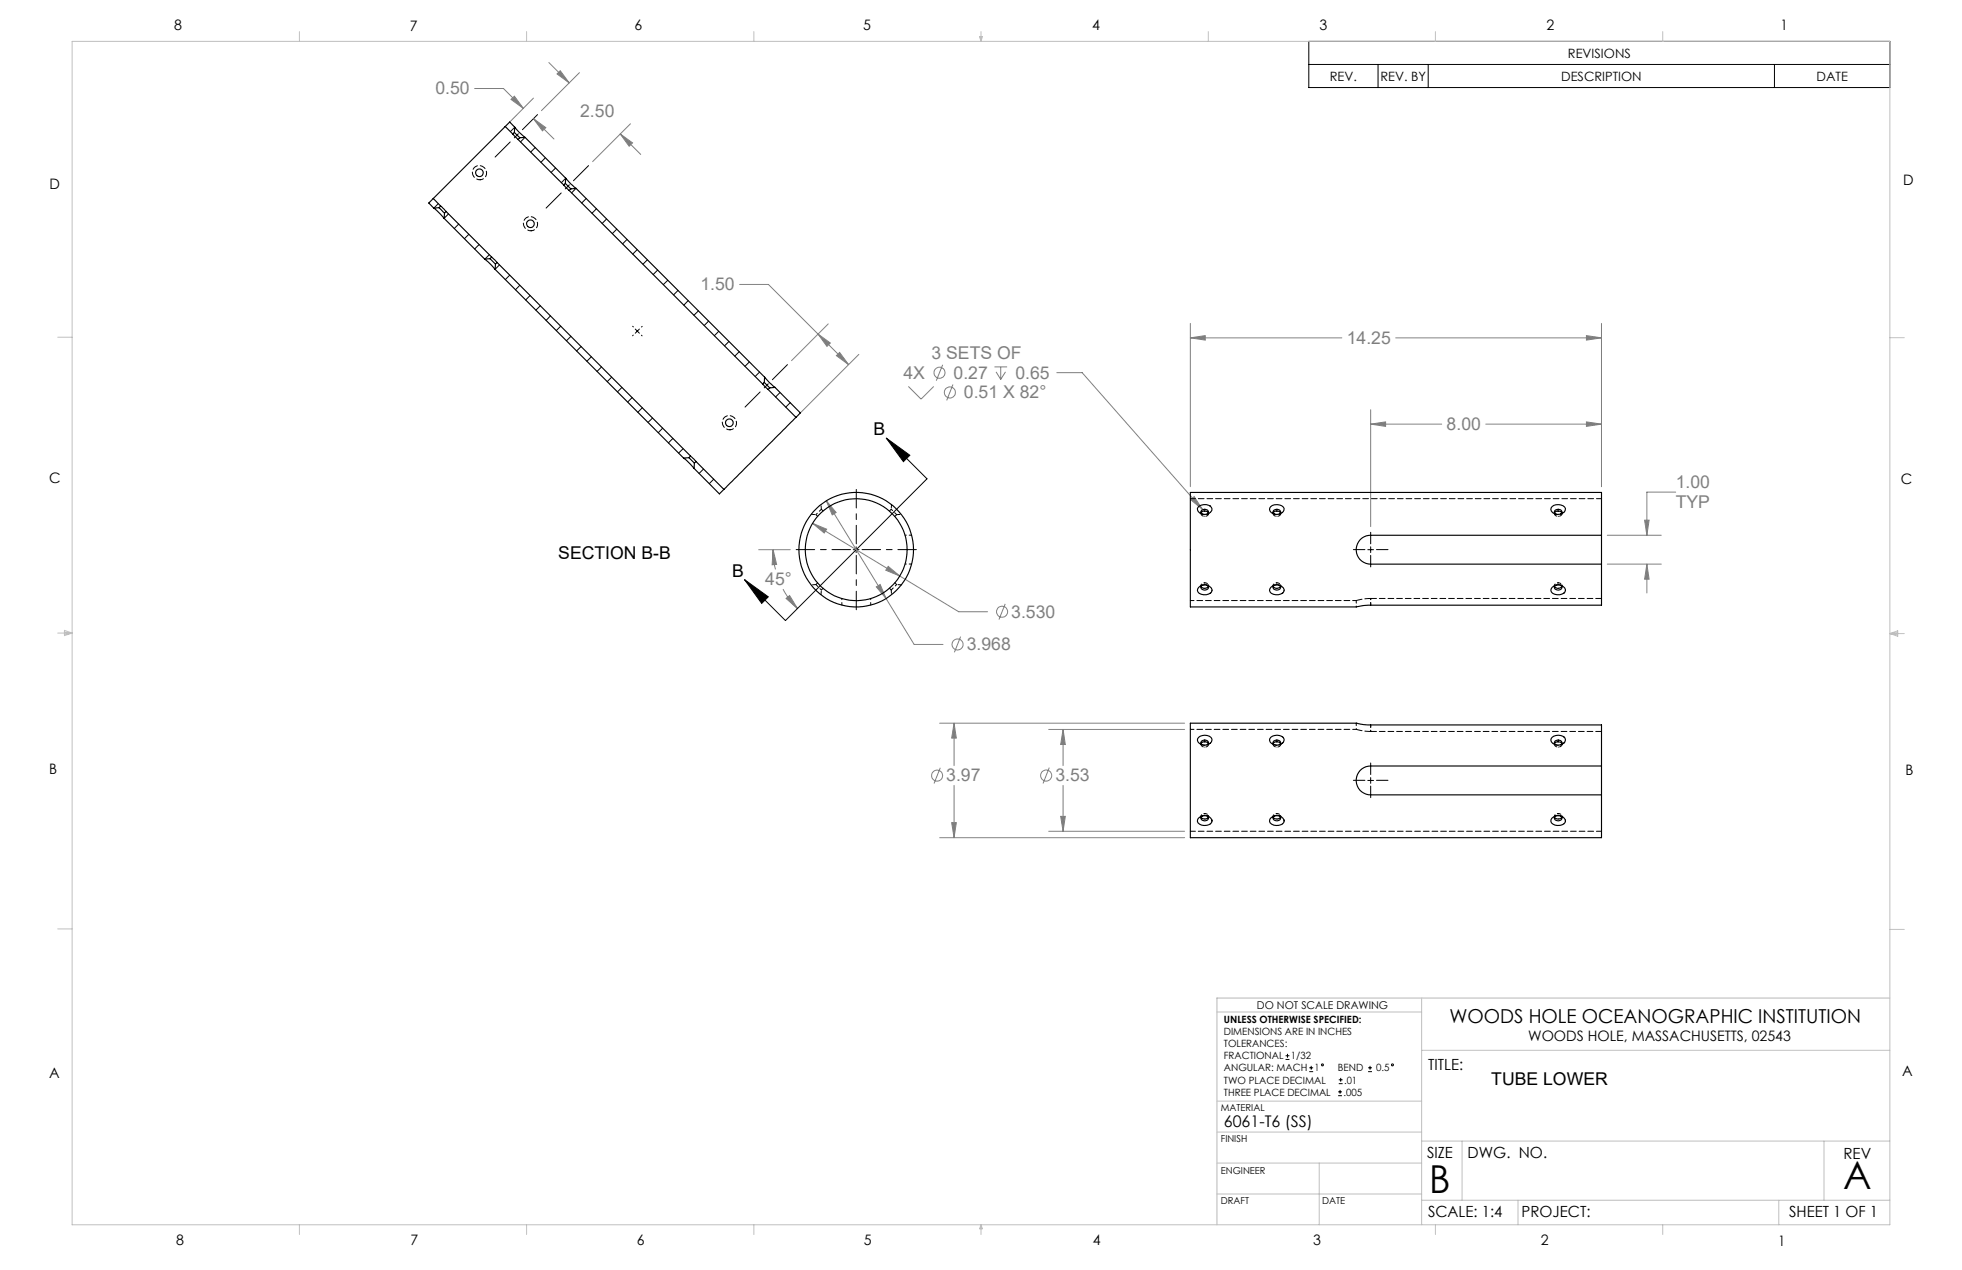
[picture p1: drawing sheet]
<svg xmlns="http://www.w3.org/2000/svg" width="432mm" height="279mm" viewBox="0 0 432 279" stroke-linecap="round" stroke-linejoin="round" font-family="sans-serif">
<g fill="none" stroke="#808080" stroke-width=".22">
<path d="M104.5 19.5h6.3l4.4 4.3M120.8 13.8l4.5 4.4M122.6 16.3l.7-.7 2 2.6zM127.5 16l-8.3 8.3M112.5 21.9l.7-.7 2 2.6zM117.4 21.6l-5.3 5.4M117.4 26.1l4.5 4.5M117.4 26.1l2.7 2-.7 .7zM136.5 29.5l2.7 1.9-.7 .8zM136.5 29.5l4.5 4.5M138.7 27.2l-8.3 8.4M162.8 62.6h6.3l17.7 17.6"/>
<path d="M180 73.5l2.7 2-.7 .7zM182.3 71.3l-8.1 8M184.1 78.2l.7-.7 2 2.7zM189 78l-12.9 12.9M262 71.2v35.9M262 74.3h33.3M262 74.3l3.3-.5v1zM307.2 74.3h45.3M349.1 73.8l3.4 .5-3.4 .5zM352.5 71.2v35.9M199.9 85l2.8 2.8 2.8-2.8M207.5 80.3l-1.4 3.4"/>
<path d="M209.7 84.6l-1.3 3.5M218.9 80.7h2.8M219.2 81.8l1 1.7M220.2 80.7v2.8M221.3 81.8l-1.1 1.7M232.6 82h5.6l26.4 30M301.7 90.1v25.8M301.7 93.3h15.6M301.7 93.3l3.2-.5v1zM327 93.3h25.5M349.1 92.8l3.4 .5-3.4 .5zM178.9 115.1l32.1 19.5h6.3"/>
<path d="M178.9 115.1l3 1.3-.5 .9zM181.9 110.2l13.1 21.5M181.9 110.2l2.1 2.5-.8 .6zM262 109.9l.8-.6 1.8 2.7zM353.7 117.8h11.9M362 114.4h.9l-.5 3.4zM368.8 108.3h-6.4v9.5M167 120.9h6.9M170.1 120.9l.8 3.3h-1zM170.1 120.9l.2 2.2 .4 2.2M172.3 129.6a16.5 16.5 0 0 0 3.2 4.3M173 131.7l.8-.7 1.7 2.9z"/>
<path d="M192.9 129.1l.8-.5 1.3 3.1zM195 131.7l6.2 10.1h6.3M195.5 124.6l2.5 2.1-3.1-1.3zM221.2 132.9l-1.3 3.4M353.7 124.1h11.9M362.4 124.1v6.4M362.4 124.1l.5 3.3h-.9zM206.8 159.1h53.9M210 159.1l.5 3.3h-1.1zM210 159.1v9.4M211.4 140.1l-1.4 3.4M206.9 168.9l-1.3 3.5"/>
<path d="M210 172.8v11.5M230.8 160.5h29.9M230.9 168.9l-1.3 3.5M233.4 179.6h1.1l-.5 3.3zM234 160.5l.5 3.3h-1.1zM234 160.5v8M234 172.8v10.1M206.8 184.3h53.9M209.4 181h1.1l-.5 3.3zM230.8 182.9h29.9"/>
<circle cx="206.8" cy="82" r="1.21"/>
<circle cx="209.1" cy="86.3" r="1.2"/>
<circle cx="220.5" cy="134.6" r="1.22"/>
<circle cx="210.7" cy="141.8" r="1.21"/>
<circle cx="206.2" cy="170.6" r="1.22"/>
<circle cx="230.2" cy="170.6" r="1.21"/>
</g>
<g fill="none" stroke="#000" stroke-width=".22">
<path d="M288 9.1h127.9v10.2h-127.9zM288 14.2h127.9M303.3 14.2v5.1M314.3 14.2v5.1M390.5 14.2v5.1M139.8 72.4l.9 .9M140.7 72.4l-.9 .9M195.1 96.4l8.9 8.9-31.1 31.2-9-9M195.1 96.4l5.1 3.8-1.4 1.4zM163.9 127.5l5.2 3.8-1.5 1.5zM187.8 120.9h1.3M188.4 120.3v1.3"/>
<path d="M301 120.9h1.3M301.7 120.3v1.3M301 171.7h1.3M301.7 171.1v1.2M282.9 233.1h.9M282.9 232.3h.9M283.4 231.8v.9M288.1 235.8h.9M288.1 234.9h.9M288.6 234.5v.8M294.6 238.4h.9M294.6 237.6h.9"/>
<path d="M294.9 239.8v.8M295.1 237.1v.9M301.1 235.8h.8M301.1 234.9h.8M301.5 234.5v.8M294.5 241.1h.8M294.5 240.2h.8"/>
<circle cx="291" cy="234.3" r=".21"/>
<circle cx="306.4" cy="234.3" r=".22"/>
</g>
<path d="M139.4 73.7l-.2 .2M139.4 71.9l-.2-.1M141.2 73.7l.1 .2M141.2 71.9l.1-.1M301.7 119.6v-2.5M300.4 120.9h-2.5M301.7 122.2v2.5M302.9 120.9h2.6M300.4 171.7h-2.5M301.7 170.4v-2.5M301.7 172.9v2.6M302.9 171.7h2.6" fill="none" stroke="#000" stroke-width=".22" stroke-dasharray="15.2 1.3 1.3 1.3"/>
<path d="M188.5 119.6v-11.9M187.2 120.9h-12M188.5 122.2v11.9M189.7 120.9h12" fill="none" stroke="#000" stroke-width=".22" stroke-dasharray="15.2 1.3 1.3 1.3" stroke-dashoffset="11.2"/>
<path d="M109 34.6l9.3-9.4M120.2 45.8l9.3-9.4M173.3 80.2l-9.3 9.4" fill="none" stroke="#000" stroke-width=".22" stroke-dasharray="15.2 1.3 1.3 1.3" stroke-dashoffset="10.5"/>
<g fill="none" stroke="#c0c0c0" stroke-width=".22">
<path d="M15.9 9.1h400v260.4h-400zM65.9 6.9v2.2M115.9 6.9v2.2M165.9 6.9v2.2M215.6 8h.6l-.3 1.1zM215.7 8l.2 1.1M215.9 6.9v2.2M216 8l-.1 1.1M265.9 6.9v2.2M315.9 6.9v2.2M365.9 6.9v2.2M12.7 74.2h3.2"/>
<path d="M415.9 74.3h3.2M12.7 139.3h3.2M14.2 139.1l1.7 .2M14.2 138.7l1.7 .6-1.7 .5zM15.9 139.3l-1.7 .3M415.9 139.4h3.2M415.9 139.4l1.8-.6v1.2zM415.9 139.4l1.8 .3M417.7 139.2l-1.8 .2M12.7 204.4h3.2M312.9 219.6v49.9M415.9 204.5h3.2"/>
<path d="M267.8 222.6h45.1M312.9 231.1h103M267.8 255.9h45.1M267.8 249.1h45.1M267.8 242.3h45.1M290.3 255.9v13.6M312.9 251h103M321.8 251v13.1M401.4 251v13.1M65.9 269.5v2.1M115.9 269.5v2.1M165.9 269.5v2.1"/>
<path d="M215.9 269.5v2.1M215.9 269.5l.3 .8h-.6zM267.8 262.7h45.1M312.9 264.1h103M315.9 269.5v2.1M334.1 264.1v5.4M365.9 269.5v2.1M391.5 264.1v5.4"/>
</g>
<path d="M415.9 219.6h-148.1v49.9" fill="none" stroke="#c0c0c0" stroke-width=".25"/>
<path d="M195.1 96.4l5.1 3.8-1.4 1.4zM163.9 127.5l5.2 3.8-1.5 1.5z" fill="#000"/>
<g fill="#808080">
<path d="M170.1 120.9l.8 3.3h-1zM173 131.7l.8-.7 1.7 2.9z"/>
<path d="M362 114.4h.9l-.5 3.4zM362.4 124.1l.5 3.3h-.9zM349.1 92.8l3.4 .5-3.4 .5zM301.7 93.3l3.2-.5v1zM349.1 73.8l3.4 .5-3.4 .5zM262 74.3l3.3-.5v1zM262 109.9l2.6 2.1-1.8-2.7zM234 160.5l.5 3.3h-1.1zM233.4 179.6h1.1l-.5 3.3zM210 159.1l.5 3.3h-1.1zM209.4 181h1.1l-.5 3.3zM178.9 115.1l2.5 2.2 .5-.9zM195.5 124.6l-.6 .8 3.1 1.3zM181.9 110.2l1.3 3.1 .8-.6zM192.9 129.1l2.1 2.6-1.3-3.1zM112.5 21.9l.7-.7 2 2.6zM117.4 26.1l2.7 2-.7 .7zM122.6 16.3l.7-.7 2 2.6zM136.5 29.5l2.7 1.9-.7 .8zM180 73.5l2.7 2-.7 .7zM184.1 78.2l.7-.7 2 2.7z"/>
</g>
<g fill="none" stroke="#000" stroke-width=".25">
<path d="M111.2 27.8l-15.8 15.9M111.2 27.8l1-1 1.1 1.2M111.2 27.8l1.7 1.7M112.9 29.5l1.1 1.2M113.2 29.1l1.2 1.2M113.2 29.1l-.3 .4M113.3 28l.9 1 1.4 1.2M113.3 28l-.1 1.1M114 30.7l10.1 10M114.4 30.3l-.4 .4M115.6 30.2l8.9 9M115.6 30.2l-1.2 .1"/>
<path d="M124.5 39.2l1.1 1.2 1.2 1.1M124.5 39.2l-.1 1.2M95.4 43.7l-1 1 1.1 1.1M95.4 43.7l1.6 1.6M95.5 45.8l2.3 2.2M96.6 45.7l1.2 1.2M96.6 45.7l-1.1 .1M97 45.3l1.2 1.2M97 45.3l-.4 .4M97.8 48l8.9 9M97.8 46.9v1.1M98.2 46.5l10 10.1"/>
<path d="M98.2 46.5l-.4 .4M106.7 57l2.3 2.3M107.8 56.9l1.2 1.2M107.8 56.9l-1.1 .1M108.2 56.6l1.2 1.1M108.2 56.6l-.4 .3M109 59.3l41.5 41.5M109 58.1v1.2M109.4 57.7l42.6 42.6M109.4 57.7l-.4 .4M124.1 40.7l1.2 1.2M124.4 40.4l1.2 1.2"/>
<path d="M124.4 40.4l-.3 .3M125.3 41.9l42.6 42.6M125.6 41.6l-.3 .3M126.8 41.5l41.5 41.5M126.8 41.5l-1.2 .1M167.9 84.5l1.2 1.2M168.2 84.1l1.2 1.2M168.2 84.1l-.3 .4M168.3 83l1.1 1.2 1.2 1M168.3 83l-.1 1.1M169.1 85.7l6.1 6.1M169.4 85.3l-.3 .4"/>
<path d="M170.6 85.2l5.5 5.6-.9 1M170.6 85.2l-1.2 .1M175.2 91.8l-15.9 15.9M150.5 100.8l2.3 2.2M151.6 100.7l1.2 1.2M151.6 100.7l-1.1 .1M152 100.3l1.2 1.2M152 100.3l-.4 .4M152.8 103l5.5 5.7 1-1M152.8 101.9v1.1M153.2 101.5l6.1 6.2M153.2 101.5l-.4 .4"/>
<path d="M263.7 111.5a1.91 1.91 0 0 1 3 .4 1.65 1.65 0 0 1-1.6 1.3 1.65 1.65 0 0 1-1.6-1.3zM264.3 112.8a1.01 1.01 0 0 1 1.6 0M264.5 113.1a.65 .65 0 0 1 0-.9 .65 .65 0 0 1 .9-.1 .55 .55 0 0 1 .5 .4 .55 .55 0 0 1-.2 .6M279.7 111.4a2.07 2.07 0 0 1 2.9 .5 1.69 1.69 0 0 1-1.3 1.3 1.69 1.69 0 0 1-1.8-.8l-.1-.3zM280.2 112.8a1.01 1.01 0 0 1 1.6 0M280.4 113.1a.54 .54 0 0 1-.2-.7 .54 .54 0 0 1 .6-.3 .66 .66 0 0 1 .8 .1 .66 .66 0 0 1 .1 .8l-.1 .1M341.6 111.4a2.07 2.07 0 0 1 2.9 .5 1.69 1.69 0 0 1-1.3 1.3 1.69 1.69 0 0 1-1.8-.8l-.1-.3zM342.1 112.8a1.01 1.01 0 0 1 1.6 0M342.3 113.1a.54 .54 0 0 1-.2-.7 .54 .54 0 0 1 .6-.3 .66 .66 0 0 1 .8 .1 .66 .66 0 0 1 .1 .8l-.1 .1M352.5 117.8v-9.5h-90.5v25.2h36.5l2.7-.4h51.3v-9M352.5 117.8h-50.8a3.2 3.2 0 0 0-3.2 3.1 3.2 3.2 0 0 0 3.2 3.2h50.8M352.5 117.8v6.3"/>
<path d="M263.8 129.2a1.84 1.84 0 0 1 2.9 .5 1.36 1.36 0 0 1-1.8 1.1 1.14 1.14 0 0 1-1.3-1.3zM264.3 129a1 1 0 0 0 1.6 0M264.6 128.8a.54 .54 0 0 0-.3 .6 .54 .54 0 0 0 .6 .4 .66 .66 0 0 0 .8-.1 .66 .66 0 0 0 .1-.9h-.1M279.7 129.2a1.84 1.84 0 0 1 2.9 .5 1.36 1.36 0 0 1-1.8 1.1 1.14 1.14 0 0 1-1.3-1.3zM280.2 129a1 1 0 0 0 1.6 0M280.5 128.8a.54 .54 0 0 0-.3 .6 .54 .54 0 0 0 .6 .4 .66 .66 0 0 0 .8-.1 .66 .66 0 0 0 .1-.9h-.1M341.6 129.2a1.84 1.84 0 0 1 2.9 .5 1.36 1.36 0 0 1-1.8 1.1 1.14 1.14 0 0 1-1.3-1.3zM342.1 129a1 1 0 0 0 1.6 0M342.4 128.8a.54 .54 0 0 0-.3 .6 .54 .54 0 0 0 .6 .4 .66 .66 0 0 0 .8-.1 .66 .66 0 0 0 .1-.9h-.1M263.8 162.2a1.99 1.99 0 0 1 2.9 .4 1.69 1.69 0 0 1-1.3 1.4 1.69 1.69 0 0 1-1.8-.8l-.1-.4zM264.3 179.8a1 1 0 0 0 1.6 0M264.3 163.5a1.04 1.04 0 0 1 1.6 .1"/>
<path d="M264.5 163.8a.54 .54 0 0 1-.2-.6 .54 .54 0 0 1 .6-.4 .66 .66 0 0 1 .8 .2 .66 .66 0 0 1 .1 .8h-.1M264.6 179.5a.6 .6 0 0 0-.2 .8 .6 .6 0 0 0 .7 .3 .61 .61 0 0 0 .8-.3 .61 .61 0 0 0-.2-.8M279.7 162.2a1.99 1.99 0 0 1 2.9 .4 1.69 1.69 0 0 1-1.3 1.4 1.69 1.69 0 0 1-1.8-.8l-.1-.4zM280.2 163.5a1.04 1.04 0 0 1 1.6 .1M280.2 179.8a1 1 0 0 0 1.6 0M280.4 163.8a.54 .54 0 0 1-.2-.6 .54 .54 0 0 1 .6-.4 .66 .66 0 0 1 .8 .2 .66 .66 0 0 1 .1 .8h-.1M280.5 179.5a.6 .6 0 0 0-.3 .8 .6 .6 0 0 0 .8 .3 .61 .61 0 0 0 .7-.3 .61 .61 0 0 0-.1-.8M341.6 162.2a1.99 1.99 0 0 1 2.9 .4 1.69 1.69 0 0 1-1.3 1.4 1.69 1.69 0 0 1-1.8-.8l-.1-.4zM342.1 163.5a1.04 1.04 0 0 1 1.6 .1M342.1 179.8a1 1 0 0 0 1.6 0M342.3 163.8a.54 .54 0 0 1-.2-.6 .54 .54 0 0 1 .6-.4 .66 .66 0 0 1 .8 .2 .66 .66 0 0 1 .1 .8h-.1M342.4 179.5a.6 .6 0 0 0-.2 .8 .6 .6 0 0 0 .7 .3 .61 .61 0 0 0 .8-.3 .61 .61 0 0 0-.2-.8"/>
<path d="M352.5 168.5v-9h-51.4l-2.5-.4h-36.6v25.2h90.5v-9.4M352.5 168.5h-50.8a3.2 3.2 0 0 0-3.2 3.2 3.2 3.2 0 0 0 3.2 3.2h50.8M352.5 168.5v6.4M263.7 180a1.76 1.76 0 0 1 3 .6 1.73 1.73 0 0 1-2.7 .7 .81 .81 0 0 1-.3-1.3zM279.6 180a1.76 1.76 0 0 1 3 .6 1.73 1.73 0 0 1-2.7 .7 .81 .81 0 0 1-.3-1.3zM341.5 180a1.76 1.76 0 0 1 3 .6 1.73 1.73 0 0 1-2.7 .7 .81 .81 0 0 1-.3-1.3z"/>
<circle cx="105.5" cy="38" r=".83"/>
<circle cx="116.7" cy="49.2" r=".84"/>
<circle cx="160.5" cy="93" r=".84"/>
<circle cx="188.4" cy="120.9" r="12.6"/>
<circle cx="188.4" cy="120.9" r="11.2"/>
</g>
<g fill="none" stroke="#000" stroke-width=".22" stroke-dasharray="1.3 .6">
<path d="M179.6 113.2l.4 .4M181.1 112.4l-.3-.4M196.1 112l-.3 .4M196.2 111h.1M197 113.6l.3-.4M264.3 112.9l.1 .1M264.3 112.6v.4M264.3 112.9v.1M264.4 113h.1M264.4 113l.3 .1M265.2 113.6h.1M265.2 112.4h-.2"/>
<path d="M265.6 113.1l.3-.1M265.9 113h.1M266 113.1l-.1-.3M266 113v-.4M266.4 112.7h.1M266.4 111.4l-.2-.1M280.1 112.9l.2 .1M280.2 112.6v.4M280.2 112.9v.1M280.3 113l.3 .1M281 113.6h.1M281.1 112.4h-.3"/>
<path d="M281.4 113.1l.4-.1M281.9 113.1v-.2M281.9 113v-.4M342.1 112.9l.1 .1M342.1 112.6v.4M342.1 112.9v.1M342.2 113l.3 .1M342.9 113.6h.1M343 112.4h-.2M343.4 113.1l.3-.1M343.8 113.1l-.1-.3M343.8 113v-.4"/>
<path d="M180 128.2l-.4 .4M180.8 129.8l.3-.4M195.8 129.4l.3 .4M197.3 128.6l-.3-.4M264.3 128.8v.4M264.3 128.7v.1M264.4 128.8h.1M264.4 128.8v.1M264.7 128.7l-.3 .1M265.2 129.4h.1M265.2 128.6l-.6 .1M265.2 128.2h-.2"/>
<path d="M265.7 128.8l-.5-.2M265.9 128.8l-.3-.1M265.9 128.8h.1M266 128.9l-.1-.3M266 129.2v-.4M266.2 130.6l.3-.2M266.7 130l.1-.2M280.2 128.8v.4M280.2 128.7v.1M280.3 128.8h.1M280.3 128.8l-.1 .1M280.6 128.7l-.3 .1"/>
<path d="M281 129.4h.1M281 128.6l-.5 .1M281.1 128.2h-.3M281.6 128.8l-.6-.2M281.8 128.8l-.4-.1M281.8 128.8h.1M281.9 128.9l-.1-.3M281.9 129.2v-.4M282.1 130.6l.2-.2M282.6 130v-.2M298.5 132.1l1.7-.3 1.5-.1M301.7 131.7h50.8"/>
<path d="M342.1 128.8v.4M342.1 128.7v.1M342.2 128.8h.1M342.2 128.8l-.1 .1M342.5 128.7l-.3 .1M342.9 129.4h.1M342.9 128.6l-.5 .1M343 128.2h-.2M343.5 128.8l-.6-.2M343.7 128.8l-.3-.1M343.7 128.8h.1M343.8 128.9l-.1-.3"/>
<path d="M343.8 129.2v-.4M344 130.6l.3-.2M344.5 130v-.2M264.3 163.7l.1 .1M264.3 179.6v.4M264.3 163.4v.3M264.3 179.5v.1M264.3 163.6v.1M264.4 163.8l.3 .1M264.7 179.4l-.3 .2M265.2 164.4h.1M265.2 179.4l-.6 .1"/>
<path d="M265.2 163.2h-.2M265.2 179h-.2M265.6 163.9l.3-.1M265.7 179.5l-.5-.1M265.9 179.6l-.3-.2M265.9 179.6h.1M266 179.7l-.1-.3M266 163.8l-.1-.2M266 179.6h-.1M266 180v-.4M266 163.7v-.3M280.2 163.7h.1"/>
<path d="M280.2 163.4v.3M280.2 179.6v.4M280.2 179.5v.1M280.2 163.6v.1M280.3 163.8l.3 .1M280.6 179.4l-.3 .2M281 164.4h.1M281 179.4l-.5 .1M281.1 163.2h-.3M281.1 179h-.3M281.4 163.9l.4-.1M281.6 179.5l-.6-.1"/>
<path d="M281.8 163.7l.2-.1M281.8 179.6l-.4-.2M281.8 179.6h.1M281.9 179.7l-.1-.3M281.9 163.8l-.1-.2M281.9 179.6h-.1M281.9 163.7v-.3M281.9 180v-.4M282.2 163.6l.2-.3M282.2 162.1v-.1M282.4 162.3l-.2-.2M301.7 160.9l-1.5-.1-1.7-.3"/>
<path d="M342.1 163.7h.1M342.1 163.4v.3M342.1 179.6v.4M342.1 179.5v.1M342.1 163.6v.1M342.2 163.8l.3 .1M342.5 179.4l-.3 .2M342.9 164.4h.1M342.9 179.4l-.5 .1M343 163.2h-.2M343 179h-.2M343.4 163.9l.3-.1"/>
<path d="M343.5 179.5l-.6-.1M343.7 163.7l.2-.1M343.7 179.6l-.3-.2M343.7 179.6h.1M343.8 179.7v-.2M343.8 163.8l-.1-.2M343.8 179.6h-.1M343.8 163.7v-.3M343.8 180v-.4M344.1 163.6l.3-.3M344.1 162.1v-.1M344.4 162.3l-.3-.2"/>
<path d="M352.5 160.9h-50.8M265.2 180.2h.1M266.4 181.3v-.1M266.8 180.6l-.1-.3M281 180.2h.1M282.2 181.3l.1-.1M282.6 180.6v-.3M342.9 180.2h.1M344.1 181.3l.1-.1M344.5 180.6v-.3"/>
</g>
<g fill="none" stroke="#000" stroke-width=".22" stroke-dasharray="1.3 .6" stroke-dashoffset=".7">
<path d="M200.6 117.7h-1.4M185.3 133.1v-1.4M191.6 133.1v-1.4M200.6 124.1h-1.4M264.4 129a.68 .68 0 0 1 .8-.8M265.2 128.2l.7 .3v.5M280.2 129a.68 .68 0 0 1 .8-.8M281 128.2l.7 .3 .1 .5M298.5 132.1v1.4M301.7 133.1v-1.4M342.1 129a.68 .68 0 0 1 .8-.8M342.9 128.2l.8 .3v.5"/>
<path d="M298.5 159.1v1.4M301.7 159.5v1.4M264.4 179.8a.68 .68 0 0 1 .8-.8M265.2 179l.7 .3v.5M280.2 179.8a.68 .68 0 0 1 .8-.8M281 179l.7 .3 .1 .5M342.1 179.8a.68 .68 0 0 1 .8-.8M342.9 179l.8 .3v.5"/>
</g>
<path d="M265.9 112.8a.8 .8 0 0 1-.8 .8 .8 .8 0 0 1-.7-.8M281.8 112.8a.8 .8 0 0 1-.8 .8 .8 .8 0 0 1-.8-.8M343.7 112.8a.8 .8 0 0 1-.8 .8 .8 .8 0 0 1-.8-.8M352.5 109.7h-90.5M265.9 163.6a.8 .8 0 0 1-.8 .8 .8 .8 0 0 1-.7-.9M281.8 163.6a.8 .8 0 0 1-.8 .8 .8 .8 0 0 1-.8-.9M343.7 163.6a.8 .8 0 0 1-.8 .8 .8 .8 0 0 1-.8-.9M262 182.9h90.5" fill="none" stroke="#000" stroke-width=".22" stroke-dasharray="1.3 .6" stroke-dashoffset=".2"/>
<path d="M264.6 113.1l.6 .1 .5-.1M280.4 113.1l.6 .1 .6-.1M342.4 113.1l.5 .1 .6-.1M264.6 163.8l.6 .2 .5-.2M280.4 163.8l.6 .2 .6-.2M342.3 163.8l.6 .2 .6-.2" fill="none" stroke="#000" stroke-width=".22" stroke-dasharray="1.3 .6" stroke-dashoffset=".6"/>
<g fill="none" stroke="#000" stroke-width=".22" stroke-dasharray="1.3 .6" stroke-dashoffset=".5">
<path d="M105.7 39.6a1.55 1.55 0 0 0 1.4-2 1.55 1.55 0 0 0-2.2-1 1.55 1.55 0 0 0-.6 2.3l.4 .4 1 .3M116.9 50.8a1.55 1.55 0 0 0 1.4-1.9 1.55 1.55 0 0 0-2.2-1.1 1.55 1.55 0 0 0-.6 2.3l.4 .4 1 .3M160.7 94.6a1.55 1.55 0 0 0 1.4-2 1.55 1.55 0 0 0-2.2-1 1.55 1.55 0 0 0-.6 2.3l.4 .4 1 .3M178.5 113.2h1.1M180.8 112l-.1-1M196.2 111l-.1 1M197.3 113.2h1.1M179.6 128.6l-1.1 .1M180.7 130.8l.1-1M196.1 129.8l.1 1M198.4 128.7l-1.1-.1M262 132.1h36.5"/>
<path d="M298.5 160.5h-36.5"/>
</g>
<path d="M179.6 113.2l1.2-1.2M196.1 112l1.2 1.2M180.8 129.8l-1.2-1.2M197.3 128.6l-1.2 1.2" fill="none" stroke="#000" stroke-width=".22" stroke-dasharray="1.3 .6" stroke-dashoffset=".8"/>
<g fill="none" stroke="#000" stroke-width=".22">
<path d="M113.3 28l-1 1M115.5 30.2l-1 1M117.8 32.5l-1 .9M120 34.7l-.9 1M122.3 37l-1 .9M124.5 39.2l-1 1M96.4 44.8l-.9 1M98.7 47.1l-.9 .9M101 49.3l-1 1M103.2 51.5l-1 1M105.4 53.8l-.9 1M107.7 56l-1 1"/>
<path d="M109.9 58.3l-.9 .9M126.8 41.5l-1 .9M129 43.7l-1 1M131.3 45.9l-1 1M133.5 48.2l-1 1M135.7 50.4l-.9 1M138 52.7l-1 1M140.2 54.9l-1 1M142.5 57.2l-1 .9M144.7 59.4l-.9 1M112.2 60.5l-1 1M114.4 62.8l-.9 .9"/>
<path d="M116.7 65l-1 1M118.9 67.3l-1 .9M121.1 69.5l-.9 1M123.4 71.8l-1 .9M125.7 74l-1 1M127.9 76.2l-1 1M130.1 78.5l-.9 1M147 61.7l-1 .9M149.2 63.9l-1 1M151.4 66.1l-.9 1M153.7 68.4l-1 1M156 70.6l-1 1"/>
<path d="M158.2 72.9l-1 1M160.4 75.1l-.9 1M162.7 77.4l-1 1M164.9 79.6l-1 1M132.4 80.7l-1 1M134.6 83l-1 1M136.9 85.2l-1 1M139.1 87.5l-1 .9M141.4 89.7l-1 1M143.6 92l-1 .9M145.8 94.2l-.9 1M148.1 96.4l-1 1"/>
<path d="M150.4 98.7l-1 1M167.2 81.8l-1 1M171.7 86.4l-1 .9M173.9 88.6l-1 1M154.8 103.2l-1 1M157.1 105.4l-1 1"/>
</g>
<g font-size="8.5">
<text x="314.5" y="262.4">B</text>
<text x="405.6" y="261.5">A</text>
</g>
<text font-size="4.2" x="319" y="225.2">WOODS HOLE OCEANOGRAPHIC INSTITUTION</text>
<g font-size="3.9" fill="#808080">
<text x="95.8" y="20.8">0.50</text>
<text x="127.7" y="25.7">2.50</text>
<text x="154.1" y="63.8">1.50</text>
<text x="296.4" y="75.6">14.25</text>
<text x="198.8" y="83.3">4X</text>
<text x="205" y="78.9">3 SETS OF</text>
<text x="209.9" y="83.3">0.27</text>
<text x="223.5" y="83.3">0.65</text>
<text x="212.1" y="87.6">0.51 X 82°</text>
<text x="318.4" y="94.6">8.00</text>
<text x="368.8" y="107.4">1.00</text>
<text x="368.8" y="111.7">TYP</text>
<text x="168.4" y="128.7">45°</text>
<text x="222.6" y="135.9">3.530</text>
<text x="212.8" y="143.1">3.968</text>
<text x="208.3" y="171.9">3.97</text>
<text x="232.3" y="171.9">3.53</text>
</g>
<g font-size="3.9">
<text x="192.3" y="95.7">B</text>
<text x="122.9" y="123">SECTION B-B</text>
<text x="161.1" y="126.9">B</text>
<text x="328.2" y="238.7">TUBE LOWER</text>
</g>
<text font-size="3.5" x="269.4" y="247.9">6061-T6 (SS)</text>
<g font-size="3.4">
<text x="314.3" y="235.4">TITLE:</text>
<text x="314.1" y="254.8">SIZE</text>
<text x="323" y="254.8">DWG. NO.</text>
<text x="405.7" y="254.9">REV</text>
<text x="314.3" y="267.8">SCALE: 1:4</text>
<text x="334.9" y="267.8">PROJECT:</text>
<text x="393.7" y="267.8">SHEET 1 OF 1</text>
</g>
<g font-size="3.2">
<text x="38.3" y="6.7">8</text>
<text x="90.2" y="6.7">7</text>
<text x="139.7" y="6.5">6</text>
<text x="190" y="6.5">5</text>
<text x="240.4" y="6.5">4</text>
<text x="290.4" y="6.7">3</text>
<text x="340.4" y="6.5">2</text>
<text x="391.9" y="6.7">1</text>
<text x="10.9" y="41.6">D</text>
<text x="418.9" y="40.7">D</text>
<text x="10.9" y="106.3">C</text>
<text x="418.4" y="106.4">C</text>
<text x="10.8" y="170.2">B</text>
<text x="419.4" y="170.6">B</text>
<text x="336.3" y="229">WOODS HOLE, MASSACHUSETTS, 02543</text>
<text x="10.8" y="237.2">A</text>
<text x="418.6" y="236.8">A</text>
<text x="38.8" y="273.8">8</text>
<text x="90.4" y="273.8">7</text>
<text x="140.2" y="273.8">6</text>
<text x="190.1" y="273.9">5</text>
<text x="240.5" y="273.8">4</text>
<text x="289" y="273.9">3</text>
<text x="339.1" y="273.8">2</text>
<text x="391.4" y="274.1">1</text>
</g>
<g font-size="2.8">
<text x="292.7" y="17.8">REV.</text>
<text x="303.8" y="17.8">REV. BY</text>
<text x="343.6" y="17.8">DESCRIPTION</text>
<text x="345.1" y="12.7">REVISIONS</text>
<text x="399.8" y="17.8">DATE</text>
</g>
<text font-size="2.4" x="276.6" y="221.9">DO NOT SCALE DRAWING</text>
<g font-size="2.2">
<text x="269.4" y="225.1">UNLESS OTHERWISE SPECIFIED:</text>
<text x="269.4" y="227.8">DIMENSIONS ARE IN INCHES</text>
<text x="269.4" y="230.4">TOLERANCES:</text>
<text x="269.4" y="233.1">FRACTIONAL</text>
<text x="284.1" y="233.1">1/32</text>
<text x="269.4" y="238.4">TWO PLACE DECIMAL</text>
<text x="269.4" y="235.7">ANGULAR: MACH</text>
<text x="289.3" y="235.7">1</text>
<text x="294.5" y="235.7">BEND</text>
<text x="295.8" y="238.4">.01</text>
<text x="302.8" y="235.7">0.5</text>
<text x="269.4" y="241">THREE PLACE DECIMAL</text>
<text x="295.7" y="241">.005</text>
</g>
<g font-size="2.1">
<text x="268.7" y="244.3">MATERIAL</text>
<text x="268.7" y="251.3">FINISH</text>
<text x="268.7" y="258.2">ENGINEER</text>
<text x="268.7" y="264.8">DRAFT</text>
<text x="291" y="264.8">DATE</text>
</g>
</svg>
